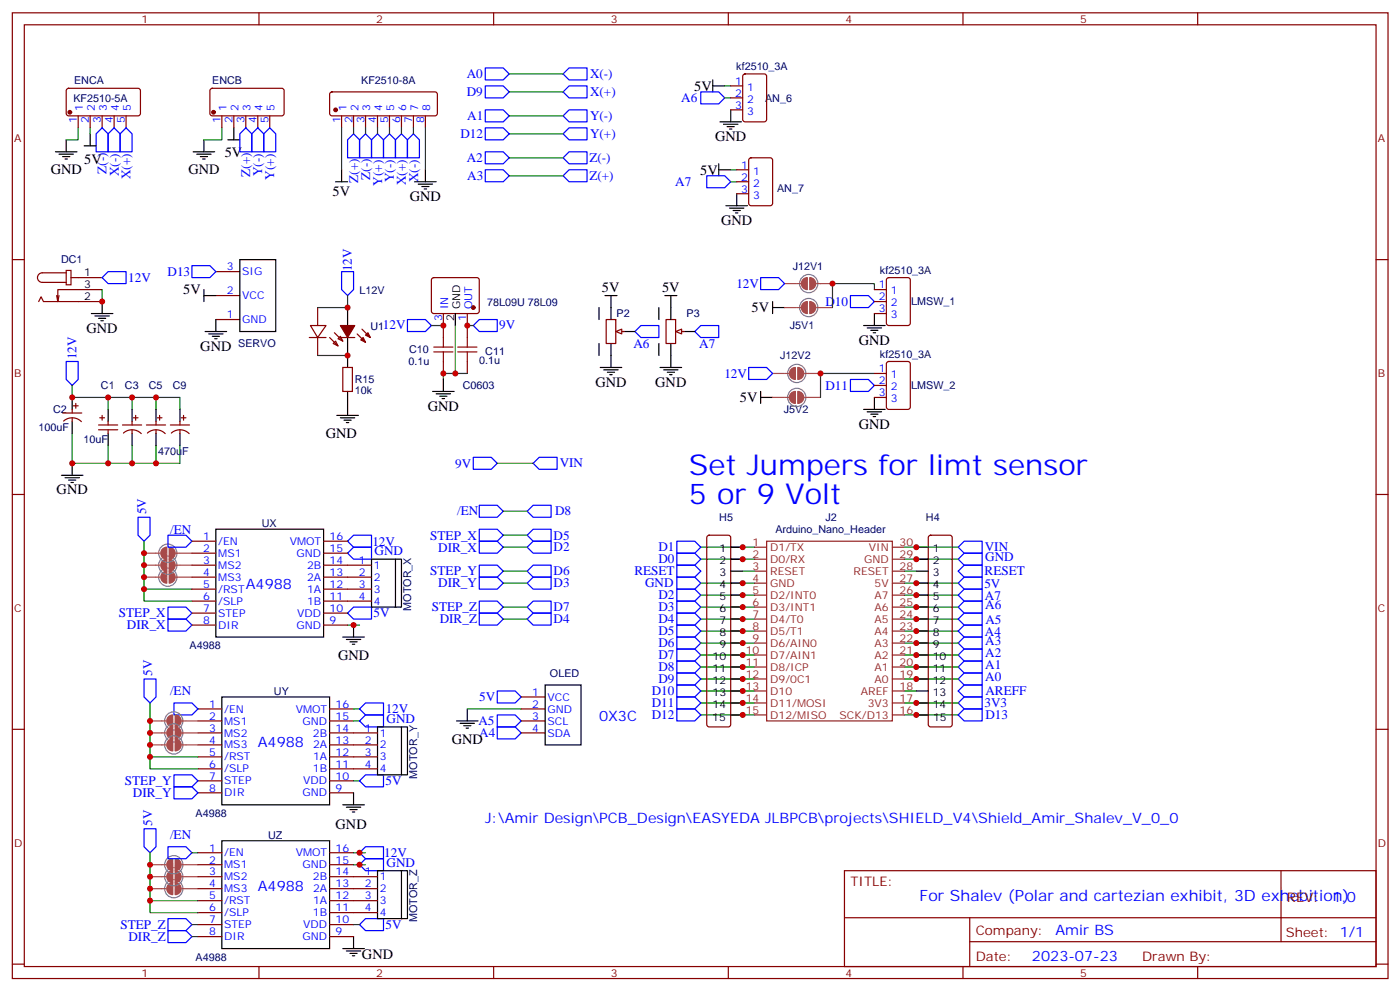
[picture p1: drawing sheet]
<svg xmlns="http://www.w3.org/2000/svg" width="413mm" height="292mm" viewBox="0 0 413 292" stroke-linecap="round" stroke-linejoin="round" font-family="sans-serif">
<g fill="none" stroke="#870000" stroke-width=".35">
<path d="M3.6 3.8h405.4v284.3h-405.4zM7.2 7.3h398.2v277.3h-398.2zM76.3 3.8v3.5M145.5 3.8v3.5M214.6 3.8v3.5M283.7 3.8v3.5M352.9 3.8v3.5M19.7 26.2l.5-.2 20.7 .1 .5 .6-.1 7-.6 .4-20.8-.1-.4-.6v-6.7zM23 34.1v3.5M26.6 34.1v3.5M30.1 34.1v3.5M33.6 34.1v3.5"/>
<path d="M37.1 34.1v3.5M62.1 26.2l.4-.2 20.8 .1 .4 .6-.1 7-.6 .4-20.7-.1-.5-.6v-6.7zM65.4 34.1v3.5M68.9 34.1v3.5M72.4 34.1v3.5M76 34.1v3.5M79.5 34.1v3.5M97.4 27.3l.4-.2h30.4l.5 .2 .2 .5v5.6l-.3 .5-.4 .2h-30.4l-.5-.2-.2-.5v-5.6zM100.6 34.1v3.5M104.2 34.1v3.5M107.7 34.1v3.5M111.2 34.1v3.5"/>
<path d="M114.8 34.1v3.5M118.3 34.1v3.5M121.8 34.1v3.5M125.3 34.1v3.5M3.6 76.4h3.6M19.5 79.6h1.4v4.3h-1.4zM63.6 80h7.1M405.4 76.4h3.6M11.4 88.8l.7-1.4 .7 1.4h17.3M17.4 87l-.4 1.8M19.5 80.3h-7a1.41 1.41 0 0 0-1.5 1.4 1.41 1.41 0 0 0 1.5 1.4h7M20.9 81.7h9.2"/>
<path d="M30.1 85.3h-13.1v3.5l-.3-1.8M63.6 94.1h7.1M63.6 87h7.1M100.3 99.4h4.2M105.2 98.3l2.5 2.5M106.6 96.9l2.5 2.5M127.3 81.9l.5-.2h12.7l.5 .2 .2 .5v9.5l-.7 .4h-13l-.4-.7v-9.2zM130.6 92.3v7.1M137.7 92.3v7.1M196.3 94.1h2.8v7h-2.8zM199.8 97.6h1.7M21.6 119.5h1.4"/>
<path d="M22.3 118.8v1.4M101 108.2h2.8v7.1h-2.8zM130.6 106.4v3.6M137.7 106.4v3.6M18.5 121.6h5.6M18.7 124a3.8 3.8 0 0 1 5.3 .1M21.3 120.5v1.1M21.3 123v1.1M29 125.1h5.7M29 126.5h5.7M29.4 123h1.4M30.1 122.3v1.4"/>
<path d="M31.9 124.1v1M31.9 126.5v1.1M36.1 125.1h5.6M36.4 127.5a3.8 3.8 0 0 1 5.2 .2M38.9 124.1v1M38.9 126.5v1.1M39.3 123h1.4M40 122.3v1.4M43.1 125.1h5.7M43.4 127.5a3.8 3.8 0 0 1 5.3 .2M46 124.1v1M46 126.5v1.1"/>
<path d="M46.3 123h1.4M47 122.3v1.4M50.2 125.1h5.6M50.5 127.5a3.8 3.8 0 0 1 5.2 .2M53 124.1v1M53 126.5v1.1M53.4 123h1.4M54.1 122.3v1.4M3.6 145.6h3.6M56.6 159.3h7M95.4 159.3h7M208.5 157.8l.5-.2h5.6l.5 .2 .2 .5v55l-.2 .5-.5 .2h-5.6l-.5-.2-.3-.5v-55z"/>
<path d="M273.7 157.8l.5-.2h5.7l.5 .2 .2 .5v55l-.3 .5-.4 .2h-5.7l-.5-.2-.2-.5v-55zM405.4 145.6h3.6M56.6 162.9h7M56.6 166.4h7M56.6 169.9h7M56.6 173.5h7M56.6 177h7M95.4 162.9h7M95.4 166.4h14.1M95.4 169.9h14.1M95.4 173.5h14.1M95.4 177h14.1"/>
<path d="M56.6 180.5h7M56.6 184h7M95.4 180.5h7M95.4 184h7M3.6 214.7h3.6M58.3 208.7h7.1M58.3 212.3h7.1M58.3 215.8h7.1M58.3 219.3h7.1M97.1 208.7h7.1M97.1 212.3h7.1M97.1 215.8h14.1"/>
<path d="M97.1 219.3h14.1M153.6 208.7h7M153.6 212.3h7M153.6 215.8h7M153.6 205.2h7M405.4 214.7h3.6M58.3 222.8h7.1M58.3 226.4h7.1M58.3 229.9h7.1M58.3 233.4h7.1M97.1 222.8h14.1M97.1 226.4h14.1"/>
<path d="M97.1 229.9h7.1M97.1 233.4h7.1M58.3 251.1h7.1M58.3 254.6h7.1M58.3 258.1h7.1M97.1 251.1h7.1M97.1 254.6h7.1M97.1 258.1h14.1M248.8 256.4h156.6v28.2h-156.6zM377.4 256.4v20.9M58.3 261.7h7.1M58.3 265.2h7.1"/>
<path d="M58.3 268.7h7.1M58.3 272.2h7.1M58.3 275.8h7.1M97.1 261.7h14.1M97.1 265.2h14.1M97.1 268.7h14.1M97.1 272.2h7.1M97.1 275.8h7.1M248.8 270.2h156.5M285.7 277.3h119.6M285.7 270.2v14.1M3.6 283.9h3.6"/>
<path d="M76.3 284.6v3.5M145.5 284.6v3.5M214.6 284.6v3.5M283.7 284.6v3.5M352.9 284.6v3.5M405.4 283.9h3.6"/>
</g>
<g fill="none" stroke="#00f" stroke-width=".35">
<path d="M30.1 37.6l1.8 1.8v5.3h-3.6v-5.3zM33.6 37.6l1.8 1.8v5.3h-3.5v-5.3zM37.1 37.6l1.8 1.8v5.3h-3.5v-5.3zM72.4 37.6l1.8 1.8v5.3h-3.5v-5.3zM76 37.6l1.7 1.8v5.3h-3.5v-5.3zM79.5 37.6l1.7 1.8v5.3h-3.5v-5.3zM104.2 39.4l1.7 1.8v5.3h-3.5v-5.3zM107.7 39.4l1.8 1.8v5.3h-3.6v-5.3zM111.2 39.4l1.8 1.8v5.3h-3.5v-5.3zM114.8 39.4l1.7 1.8v5.3h-3.5v-5.3zM118.3 39.4l1.8 1.8v5.3h-3.6v-5.3zM121.8 39.4l1.8 1.8v5.3h-3.5v-5.3z"/>
<path d="M143 20h5.3l1.7 1.8-1.7 1.7h-5.3zM143 32.3h5.3l1.7 1.8-1.7 1.8h-5.3zM143 25.3h5.3l1.7 1.8-1.7 1.7h-5.3zM143 37.6h5.3l1.7 1.8-1.7 1.8h-5.3zM165.9 39.4l1.8-1.8h5.3v3.6h-5.3zM165.9 21.8l1.8-1.8h5.3v3.5h-5.3zM165.9 27.1l1.8-1.8h5.3v3.5h-5.3zM165.9 34.1l1.8-1.8h5.3v3.6h-5.3zM143 44.7h5.3l1.7 1.8-1.7 1.7h-5.3zM143 50h5.3l1.7 1.8-1.7 1.7h-5.3zM165.9 51.8l1.8-1.8h5.3v3.5h-5.3zM165.9 46.5l1.8-1.8h5.3v3.5h-5.3z"/>
<path d="M56.6 78.2h5.2l1.8 1.8-1.8 1.7h-5.2zM100.6 80h3.6v5.3l-1.8 1.7-1.8-1.7zM30.1 81.7l1.8-1.7h5.2v3.5h-5.2zM120.1 94.1h5.2l1.8 1.7-1.8 1.8h-5.2zM139.5 95.8l1.7-1.7h5.3v3.5h-5.3zM187.1 97.6l1.7-1.8h5.3v3.6h-5.3zM204.7 97.6l1.8-1.8h5.3v3.6h-5.3zM19.5 106.4h3.5v5.3l-1.7 1.8-1.8-1.8zM139.5 134.7h5.2l1.8 1.7-1.8 1.8h-5.2zM157.1 136.4l1.8-1.7h5.2v3.5h-5.2zM40.7 152.3h3.5v5.3l-1.8 1.7-1.7-1.7zM49.5 157.6h5.3l1.8 1.7-1.8 1.8h-5.3z"/>
<path d="M102.4 159.3l1.8-1.7h5.3v3.5h-5.3zM141.2 148.8h5.3l1.8 1.7-1.8 1.8h-5.3zM141.2 155.8h5.3l1.8 1.8-1.8 1.7h-5.3zM141.2 159.3h5.3l1.8 1.8-1.8 1.8h-5.3zM155.3 150.5l1.8-1.7h5.3v3.5h-5.3zM157.1 159.3h5.3v3.6h-5.3l-1.8-1.8zM157.1 155.8h5.3v3.5h-5.3l-1.8-1.7zM199.4 159.3h5.3l1.8 1.8-1.8 1.8h-5.3zM49.5 178.8h5.3l1.8 1.7-1.8 1.8h-5.3zM102.4 162.9l1.8-1.8h5.3v3.5h-5.3zM141.2 166.4h5.3l1.8 1.8-1.8 1.7h-5.3zM141.2 169.9h5.3l1.8 1.8-1.8 1.8h-5.3z"/>
<path d="M141.2 177h5.3l1.8 1.8-1.8 1.7h-5.3zM157.1 169.9h5.3v3.6h-5.3l-1.8-1.8zM157.1 166.4h5.3v3.5h-5.3l-1.8-1.7zM157.1 177h5.3v3.5h-5.3l-1.8-1.7zM199.4 173.5h5.3l1.8 1.7-1.8 1.8h-5.3zM199.4 177h5.3l1.8 1.8-1.8 1.7h-5.3zM199.4 169.9h5.3l1.8 1.8-1.8 1.8h-5.3zM199.4 166.4h5.3l1.8 1.8-1.8 1.7h-5.3zM199.4 162.9h5.3l1.8 1.7-1.8 1.8h-5.3zM282.3 178.8l1.8-1.8h5.3v3.5h-5.3zM282.3 164.6l1.8-1.7h5.3v3.5h-5.3zM282.3 171.7l1.8-1.8h5.3v3.6h-5.3z"/>
<path d="M282.3 175.2l1.8-1.7h5.3v3.5h-5.3zM282.3 168.2l1.8-1.8h5.3v3.5h-5.3zM282.3 161.1l1.8-1.8h5.3v3.6h-5.3zM42.4 199.9h3.6v5.3l-1.8 1.8-1.8-1.8zM49.5 182.3h5.3l1.8 1.7-1.8 1.8h-5.3zM102.4 180.5l1.8-1.7h5.3v3.5h-5.3zM141.2 180.5h5.3l1.8 1.8-1.8 1.7h-5.3zM157.1 180.5h5.3v3.5h-5.3l-1.8-1.7zM199.4 194.6h5.3l1.8 1.8-1.8 1.8h-5.3zM199.4 191.1h5.3l1.8 1.8-1.8 1.7h-5.3zM199.4 187.6h5.3l1.8 1.7-1.8 1.8h-5.3zM199.4 180.5h5.3l1.8 1.8-1.8 1.7h-5.3z"/>
<path d="M199.4 184h5.3l1.8 1.8-1.8 1.8h-5.3zM199.4 198.2h5.3l1.8 1.7-1.8 1.8h-5.3zM282.3 185.8l1.8-1.8h5.3v3.6h-5.3zM282.3 199.9l1.8-1.7h5.3v3.5h-5.3zM282.3 196.4l1.8-1.8h5.3v3.6h-5.3zM282.3 192.9l1.8-1.8h5.3v3.5h-5.3zM282.3 189.3l1.8-1.7h5.3v3.5h-5.3zM282.3 182.3l1.8-1.8h5.3v3.5h-5.3zM51.3 207h5.3l1.7 1.7-1.7 1.8h-5.3zM105.9 208.7l1.8-1.7h5.3v3.5h-5.3zM107.7 210.5h5.3v3.5h-5.3l-1.8-1.7zM146.5 203.4h5.3l1.8 1.8-1.8 1.8h-5.3z"/>
<path d="M146.5 214h5.3l1.8 1.8-1.8 1.8h-5.3zM146.5 210.5h5.3l1.8 1.8-1.8 1.7h-5.3zM199.4 201.7h5.3l1.8 1.7-1.8 1.8h-5.3zM199.4 205.2h5.3l1.8 1.8-1.8 1.7h-5.3zM199.4 208.7h5.3l1.8 1.8-1.8 1.8h-5.3zM282.3 207l1.8-1.8h5.3v3.5h-5.3zM282.3 210.5l1.8-1.8h5.3v3.6h-5.3zM282.3 203.4l1.8-1.7h5.3v3.5h-5.3zM51.3 228.1h5.3l1.7 1.8-1.7 1.8h-5.3zM51.3 231.7h5.3l1.7 1.7-1.7 1.8h-5.3zM105.9 229.9l1.8-1.8h5.3v3.6h-5.3zM42.4 244h3.6v5.3l-1.8 1.8-1.8-1.8z"/>
<path d="M49.5 249.3h5.3l1.8 1.8-1.8 1.7h-5.3zM105.9 254.6l1.8-1.8h5.3v3.6h-5.3zM105.9 251.1l1.8-1.8h5.3v3.5h-5.3zM49.5 274h5.3l1.8 1.8-1.8 1.7h-5.3zM49.5 270.5h5.3l1.8 1.7-1.8 1.8h-5.3zM105.9 272.2l1.8-1.7h5.3v3.5h-5.3z"/>
</g>
<g fill="none" stroke="#000" stroke-width=".35">
<path d="M26.6 39.4v3.5M68.9 37.6v3.6M16.3 44.7h6.4M17.4 45.4h4.2M18.5 46.1h2.1M19.2 46.8h.7M19.5 41.2v3.5M24.8 42.9h3.5M56.9 44.7h6.4M58 45.4h4.2M59 46.1h2.1M59.7 46.8h.7"/>
<path d="M60.1 41.2v3.5M67.1 41.2h3.6M98.9 53.5h3.5M100.6 50v3.5M122.2 53.5h6.3M123.2 54.2h4.3M124.3 54.9h2.1M125 55.6h.7M125.3 50v3.5M70.7 76.4h10.5v21.2h-10.5zM26.9 92.3h6.4M28 93h4.2"/>
<path d="M29 93.7h2.2M29.7 94.4h.7M30.1 88.8v3.5M60.1 87h3.5M60.1 85.3v3.5M60.4 97.6h6.4M61.5 98.3h4.2M62.5 99h2.2M63.3 99.7h.7M63.6 94.1v3.5M102.4 90.6v5.2M102.4 99.4v8.8"/>
<path d="M134.2 92.3v3.5M178.3 87h3.5M180 87v3.6M195.9 87h3.5M197.7 87v7.1M201.2 97.6h3.5M21.3 117v3.5M102.4 115.3v7M127.5 115.3h6.3M128.5 116h4.3M129.6 116.7h2.1M130.3 117.4h.7"/>
<path d="M130.6 111.7v3.6M176.8 108.2h6.4M177.9 108.9h4.2M179 109.6h2.1M179.7 110.3h.7M180 104.7v3.5M194.5 108.2h6.3M195.5 108.9h4.3M196.6 109.6h2.1M197.3 110.3h.7M197.7 101.1v7.1M18.1 139.9h6.3"/>
<path d="M21.3 124.1v3.5M21.3 136.4v3.5M31.9 120.5v3.6M31.9 127.6v3.5M38.9 120.5v3.6M38.9 127.6v3.5M46 120.5v3.6M46 127.6v3.5M53 120.5v3.6M53 127.6v3.5M99.2 122.3h6.4M100.3 123h4.2"/>
<path d="M101.4 123.7h2.1M102.1 124.4h.7M19.2 140.7h4.2M20.2 141.4h2.1M20.9 142.1h.7M63.6 155.8h31.8v31.8h-31.8zM109.5 164.6h7v14.2h-7zM116.5 164.6h1.8v14.2h-1.8M215.3 161.1h3.5M215.3 164.6h3.5M215.3 168.2h3.5M215.3 171.7h3.5"/>
<path d="M215.3 175.2h3.5M215.3 178.8h3.5M270 161.1h3.5M270 164.6h3.5M270 168.2h3.5M270 171.7h3.5M270 175.2h3.5M270 178.8h3.5M101 187.6h6.4M102.1 188.3h4.2M103.1 189h2.1M103.8 189.7h.7"/>
<path d="M104.2 184v3.6M215.3 182.3h3.5M215.3 185.8h3.5M215.3 189.3h3.5M215.3 192.9h3.5M215.3 196.4h3.5M215.3 199.9h3.5M270 182.3h3.5M270 185.8h3.5M270 189.3h3.5M270 192.9h3.5M270 196.4h3.5"/>
<path d="M270 199.9h3.5M65.4 205.2h31.7v31.8h-31.7zM111.2 214h7.1v14.1h-7.1zM118.3 214h1.8v14.1h-1.8M134.5 212.3h6.4M135.6 213h4.2M136.6 213.7h2.1M137.3 214.4h.7M137.7 208.7v3.6M160.6 201.7h10.6v17.6h-10.6zM215.3 203.4h3.5M215.3 207h3.5"/>
<path d="M215.3 210.5h3.5M270 203.4h3.5M270 207h3.5M270 210.5h3.5M101 237h6.4M102.1 237.7h4.2M103.1 238.4h2.1M103.8 239.1h.7M104.2 233.4v3.6M65.4 247.5h31.7v31.8h-31.7zM111.2 256.4h7.1v14.1h-7.1zM118.3 256.4h1.8v14.1h-1.8"/>
<path d="M101 279.3h6.4M102.1 280h4.2M104.2 275.8v3.5M103.1 280.7h2.1M103.8 281.4h.7"/>
</g>
<g fill="none" stroke="#008700" stroke-width=".35">
<path d="M23 37.6v3.6h-3.5M26.6 37.6v1.8M65.4 37.6v3.6h-5.3M150 39.4h15.9M150 21.8h15.9M150 34.1h15.9M150 27.1h15.9M150 51.8h15.9M150 46.5h15.9M30.1 85.3v3.5M127.1 95.8h3.5M134.2 95.8v14.2"/>
<path d="M137.7 95.8h1.8M21.3 113.5v3.5h31.7v3.5M31.9 117v3.5M38.9 117v3.5M46 117v3.5M137.7 110h-7.1v1.7M21.3 127.6v8.8h10.6v-5.3M38.9 131.1v5.3M46 131.1v5.3M53 131.1v5.3h-21.1M146.5 136.4h10.6M42.4 159.3v17.7h14.2"/>
<path d="M148.3 150.5h7M148.3 157.6h7M42.4 173.5h14.2M148.3 178.8h7M148.3 171.7h7M148.3 168.2h7M148.3 161.1h7M206.5 164.6h15.9M206.5 161.1h15.9M206.5 178.8h15.9M206.5 175.2h15.9M206.5 171.7h15.9"/>
<path d="M218.8 168.2h3.6M266.5 178.8h15.8M266.5 175.2h15.8M266.5 171.7h15.8M266.5 168.2h3.5M266.5 164.6h15.8M266.5 161.1h15.8M102.4 184h3.5M148.3 182.3h7M206.5 185.8h15.9M206.5 199.9h15.9M206.5 196.4h15.9"/>
<path d="M206.5 182.3h15.9M206.5 192.9h15.9M206.5 189.3h15.9M266.5 182.3h15.8M266.5 185.8h15.8M266.5 192.9h15.8M266.5 189.3h15.8M266.5 199.9h15.8M266.5 196.4h15.8M44.2 207v15.8h14.1M104.2 208.7h1.7M104.2 212.3h1.7"/>
<path d="M137.7 208.7h15.9M206.5 210.5h15.9M206.5 207h15.9M206.5 203.4h15.9M266.5 210.5h15.8M266.5 207h15.8M266.5 203.4h3.5M44.2 222.8v3.6h14.1M104.2 229.9h1.7M44.2 251.1v17.6h14.1M56.6 251.1h1.7M104.2 254.6h3.5"/>
<path d="M104.2 251.1h3.5M44.2 265.2h14.1M56.6 275.8h1.7M56.6 272.2h1.7M104.2 272.2h1.7"/>
</g>
<g fill="none" stroke="#8c2424" stroke-width=".35">
<path d="M225.9 159.3h37v53h-37zM222.4 161.1h3.5M222.4 164.6h3.5M222.4 168.2h3.5M222.4 171.7h3.5M222.4 175.2h3.5M222.4 178.8h3.5M262.9 161.1h3.6M262.9 164.6h3.6M262.9 168.2h3.6M262.9 171.7h3.6M262.9 175.2h3.6"/>
<path d="M262.9 178.8h3.6M222.4 182.3h3.5M222.4 185.8h3.5M222.4 189.3h3.5M222.4 192.9h3.5M222.4 196.4h3.5M222.4 199.9h3.5M262.9 182.3h3.6M262.9 185.8h3.6M262.9 189.3h3.6M262.9 192.9h3.6M262.9 196.4h3.6"/>
<path d="M262.9 199.9h3.6M222.4 203.4h3.5M222.4 207h3.5M222.4 210.5h3.5M262.9 203.4h3.6M262.9 207h3.6M262.9 210.5h3.6"/>
</g>
<g fill="none" stroke="#828282" stroke-width=".35">
<path d="M53.9 219.3a2.69 2.69 0 0 0-3.9-2.4 2.69 2.69 0 0 0-.5 4.5 2.69 2.69 0 0 0 4.3-1.5l.1-.6"/>
<circle cx="49.4" cy="162.9" r="2.69"/>
<circle cx="49.4" cy="169.9" r="2.69"/>
<circle cx="49.4" cy="166.4" r="2.69"/>
<circle cx="51.2" cy="215.8" r="2.69"/>
<circle cx="51.2" cy="212.3" r="2.69"/>
<circle cx="51.2" cy="258.1" r="2.69"/>
<circle cx="51.2" cy="254.6" r="2.69"/>
<circle cx="51.2" cy="261.7" r="2.69"/>
</g>
<g fill="none" stroke="#a64a4a" stroke-width=".35">
<path d="M42.4 169.9h4.7M42.4 166.4h4.7M42.4 162.9h4.7M51.7 169.9h1.3M51.7 166.4h1.3M51.7 162.9h1.3M53.1 169.9h3.5M53.1 166.4h3.5M53.1 162.9h3.5M44.2 212.3h4.7M44.2 215.8h4.7M44.2 219.3h4.7"/>
<path d="M53.5 212.3h1.2M53.5 215.8h1.2M53.5 219.3h1.2M54.8 212.3h3.5M54.8 215.8h3.5M54.8 219.3h3.5M44.2 258.1h4.7M44.2 254.6h4.7M53.5 258.1h1.2M53.5 254.6h1.2M54.8 258.1h3.5M54.8 254.6h3.5"/>
<path d="M44.2 261.7h4.7M53.5 261.7h1.2M54.8 261.7h3.5"/>
</g>
<g fill="#a64a4a" stroke="#a64a4a" stroke-width=".35">
<path d="M51.6 259.9a1.76 1.76 0 0 1 1.8 1.8 1.76 1.76 0 0 1-1.8 1.7z"/>
<path d="M49.7 260.4l1.2-.5v3.5a1.76 1.76 0 0 1-1.6-1.1 1.76 1.76 0 0 1 .4-1.9z"/>
<path d="M51.6 256.4a1.76 1.76 0 0 1 1.8 1.7 1.76 1.76 0 0 1-1.8 1.8z"/>
<path d="M49.7 256.9l1.2-.5v3.5a1.76 1.76 0 0 1-1.6-1.1 1.76 1.76 0 0 1 .4-1.9z"/>
<path d="M51.6 252.8a1.76 1.76 0 0 1 1.8 1.8 1.76 1.76 0 0 1-1.8 1.8z"/>
<path d="M49.7 253.4l1.2-.6v3.6a1.76 1.76 0 0 1-1.6-1.1 1.76 1.76 0 0 1 .4-1.9z"/>
<path d="M51.6 210.5a1.76 1.76 0 0 1 1.8 1.8 1.76 1.76 0 0 1-1.8 1.7z"/>
<path d="M49.7 211l1.2-.5v3.5a1.76 1.76 0 0 1-1.6-1.1 1.76 1.76 0 0 1 .4-1.9z"/>
<path d="M51.6 214a1.76 1.76 0 0 1 1.8 1.8 1.76 1.76 0 0 1-1.8 1.8z"/>
<path d="M49.7 214.6l1.2-.6v3.6a1.76 1.76 0 0 1-1.6-1.1 1.76 1.76 0 0 1 .4-1.9z"/>
<path d="M51.6 217.6a1.76 1.76 0 0 1 1.8 1.7 1.76 1.76 0 0 1-1.8 1.8z"/>
<path d="M49.7 218.1l1.2-.5v3.5a1.76 1.76 0 0 1-1.6-1.1 1.76 1.76 0 0 1 .4-1.9z"/>
<path d="M49.9 168.2a1.76 1.76 0 0 1 1.7 1.7 1.76 1.76 0 0 1-1.8 1.8z"/>
<path d="M47.9 168.7l1.2-.5v3.5a1.76 1.76 0 0 1-1.6-1.1 1.76 1.76 0 0 1 .4-1.9z"/>
<path d="M49.9 164.6a1.76 1.76 0 0 1 1.7 1.8 1.76 1.76 0 0 1-1.8 1.8z"/>
<path d="M47.9 165.2l1.2-.6v3.6a1.76 1.76 0 0 1-1.6-1.1 1.76 1.76 0 0 1 .4-1.9z"/>
<path d="M49.9 161.1a1.76 1.76 0 0 1 1.7 1.8 1.76 1.76 0 0 1-1.8 1.7z"/>
<path d="M47.9 161.6l1.2-.5v3.5a1.76 1.76 0 0 1-1.6-1 1.76 1.76 0 0 1 .4-2z"/>
</g>
<path d="M130.6 99.4v2.8M137.7 99.4v2.8M127.8 103.6h5.7M127.8 102.2h5.7M130.6 103.6v2.8M134.9 103.6h5.6M134.9 102.2h5.6M137.7 103.6v2.8" fill="none" stroke="#a10000" stroke-width=".35"/>
<g fill="#870000" stroke="#870000" stroke-width=".35">
<path d="M100.3 95.8h4.2l-2.1 3.6z"/>
<path d="M106.3 100.1l.7-.7 .7 1.4z"/>
<path d="M107.7 98.7l.7-.7 .7 1.4z"/>
<circle cx="98.9" cy="32.3" r=".53"/>
<circle cx="139.5" cy="90.6" r=".53"/>
<circle cx="20.6" cy="33.1" r=".53"/>
<circle cx="62.9" cy="33.1" r=".53"/>
</g>
<path d="M199.1 97.6l1.7-.7v1.4z" fill="#f0f0f0" stroke="#870000" stroke-width=".35"/>
<path d="M180 90.6v3.5M183.6 97.6h3.5M194.1 90.6v3.5M180 101.1v3.6M194.1 101.1v3.6" fill="none" stroke="#000" stroke-width=".35"/>
<path d="M178.6 94.1h2.8v7h-2.8zM182.1 97.6h1.8" fill="none" stroke="#870000" stroke-width=".35"/>
<path d="M181.4 97.6l1.8-.7v1.4z" fill="#f0f0f0" stroke="#870000" stroke-width=".35"/>
<g fill="none" stroke="#000" stroke-width=".35">
<path d="M210 25.3h3.5M210 23.5v3.6M212.1 35.9h6.4M213.2 36.6h4.2M214.2 37.3h2.2M214.9 38h.8M215.3 32.3v3.6M211.8 50h3.5M211.8 48.2v3.6M217.1 57v3.6M213.9 60.6h6.3M214.9 61.3h4.3"/>
<path d="M216 62h2.1M216.7 62.7h.7M176.5 90.6v3.5M227.6 90.6h3.6M227.6 88.8v3.5M254.5 95.8h6.3M255.5 96.6h4.3M256.6 97.3h2.1M257.3 98h.7M257.6 92.3v3.5M176.5 101.1v3.6M224.1 117h3.5"/>
<path d="M224.1 115.3v3.5M257.6 117v3.5M254.5 120.5h6.3M255.5 121.2h4.3M256.6 122h2.1M257.3 122.7h.7"/>
</g>
<path d="M206.5 27.1h5.3l1.7 1.7-1.7 1.8h-5.3zM208.2 51.8h5.3l1.8 1.7-1.8 1.8h-5.3zM224.1 81.7h5.3l1.8 1.8-1.8 1.8h-5.3zM250.6 87h5.3l1.7 1.8-1.7 1.8h-5.3zM220.6 108.2h5.3l1.7 1.8-1.7 1.7h-5.3zM250.6 111.7h5.3l1.7 1.8-1.7 1.8h-5.3z" fill="none" stroke="#00f" stroke-width=".35"/>
<g fill="none" stroke="#008700" stroke-width=".35">
<path d="M100.6 37.6v12.4M104.2 37.6v1.8M107.7 37.6v1.8M111.2 37.6v1.8M114.8 37.6v1.8M118.3 37.6v1.8M121.8 37.6v1.8M125.3 37.6v12.4M213.5 28.8h1.8M213.5 25.3h1.8M215.3 53.5h1.8M215.3 50h1.8"/>
<path d="M102.4 87v3.6h-8.8M257.6 85.3v-1.8h-12.3v7.1M93.6 104.7h8.8M257.6 110h-15.8v7"/>
</g>
<g fill="none" stroke="#828282" stroke-width=".35">
<path d="M232.1 117a2.69 2.69 0 0 1 3.8-2.4 2.69 2.69 0 0 1 .5 4.5 2.69 2.69 0 0 1-4.3-1.5v-.6"/>
<circle cx="238.3" cy="90.6" r="2.69"/>
<circle cx="238.3" cy="83.5" r="2.69"/>
<circle cx="234.8" cy="110" r="2.69"/>
</g>
<path d="M231.2 90.6h3.4M231.2 83.5h3.4M234.8 90.6h1.2M234.8 83.5h1.2M240.6 90.6h4.7M240.6 83.5h4.7M227.6 117h3.5M227.6 110h3.5M231.2 117h1.3M231.2 110h1.3M237.1 117h4.7M237.1 110h4.7" fill="none" stroke="#a64a4a" stroke-width=".35"/>
<g fill="#a64a4a" stroke="#a64a4a" stroke-width=".35">
<path d="M236.6 89.3l1.3-.5v3.5a1.76 1.76 0 0 1-1.7-1.1 1.76 1.76 0 0 1 .4-1.9z"/>
<path d="M238.6 88.8a1.76 1.76 0 0 1 1.8 1.8 1.76 1.76 0 0 1-1.8 1.7z"/>
<path d="M233.1 115.8l1.3-.5-.1 3.5a1.76 1.76 0 0 1-1.6-1.1 1.76 1.76 0 0 1 .4-1.9z"/>
<path d="M235.1 115.3a1.76 1.76 0 0 1 1.7 1.7 1.76 1.76 0 0 1-1.7 1.8z"/>
<path d="M236.6 82.3l1.3-.6v3.6a1.76 1.76 0 0 1-1.7-1.1 1.76 1.76 0 0 1 .4-1.9z"/>
<path d="M238.6 81.7a1.76 1.76 0 0 1 1.8 1.8 1.76 1.76 0 0 1-1.8 1.8z"/>
<path d="M233.1 108.7l1.3-.5-.1 3.5a1.76 1.76 0 0 1-1.6-1.1 1.76 1.76 0 0 1 .4-1.9z"/>
<path d="M235.1 108.2a1.76 1.76 0 0 1 1.7 1.8 1.76 1.76 0 0 1-1.7 1.7z"/>
</g>
<g fill="none" stroke="#870000" stroke-width=".35">
<path d="M215.3 25.3h3.5M215.3 28.8h3.5M215.3 32.3h3.5M219.1 22l.4-.2h5.7l.6 .4 .1 13-.5 .6-5.9 .1-.6-.5-.1-12.9zM217.1 50h3.5M217.1 53.5h3.5M217.1 57h3.5M220.8 46.7l.5-.2h5.6l.7 .4v13l-.4 .6-5.9 .1-.7-.5v-12.9zM91.1 99.4h5M91.5 95.8h4.6l-2.5 3.6zM93.6 90.6v5.2M93.6 99.4v5.3"/>
<path d="M97.1 99.4l2.5 2.4M98.5 98l2.5 2.4M100.3 99l.7 1.4-1.4-.7zM257.6 85.3h3.6M257.6 88.8h3.6M257.6 92.3h3.6M261.4 81.9l.5-.2h5.6l.7 .5v12.9l-.4 .7h-5.9l-.7-.4v-13zM98.2 101.1l.7-.7 .7 1.4zM257.6 110h3.6M257.6 113.5h3.6M257.6 117h3.6M261.4 106.6l.5-.2h5.6l.7 .5v12.9l-.4 .7h-5.9l-.7-.4v-13z"/>
</g>
<g fill="#c00">
<circle cx="30.1" cy="88.8" r=".88"/>
<circle cx="270" cy="182.3" r=".88"/>
<circle cx="270" cy="185.8" r=".88"/>
<circle cx="218.8" cy="196.4" r=".88"/>
<circle cx="270" cy="196.4" r=".88"/>
<circle cx="218.8" cy="192.9" r=".88"/>
<circle cx="218.8" cy="189.3" r=".88"/>
<circle cx="218.8" cy="178.8" r=".88"/>
<circle cx="218.8" cy="175.2" r=".88"/>
<circle cx="218.8" cy="171.7" r=".88"/>
<circle cx="270" cy="178.8" r=".88"/>
<circle cx="270" cy="189.3" r=".88"/>
<circle cx="270" cy="192.9" r=".88"/>
<circle cx="270" cy="199.9" r=".88"/>
<circle cx="270" cy="207" r=".88"/>
<circle cx="270" cy="171.7" r=".88"/>
<circle cx="270" cy="164.6" r=".88"/>
<circle cx="21.3" cy="136.4" r=".88"/>
<circle cx="21.3" cy="117" r=".88"/>
<circle cx="105.9" cy="254.6" r=".88"/>
<circle cx="105.9" cy="251.1" r=".88"/>
<circle cx="104.2" cy="184" r=".88"/>
<circle cx="42.4" cy="169.9" r=".88"/>
<circle cx="42.4" cy="166.4" r=".88"/>
<circle cx="42.4" cy="162.9" r=".88"/>
<circle cx="42.4" cy="173.5" r=".88"/>
<circle cx="44.2" cy="258.1" r=".88"/>
<circle cx="44.2" cy="254.6" r=".88"/>
<circle cx="44.2" cy="261.7" r=".88"/>
<circle cx="44.2" cy="265.2" r=".88"/>
<circle cx="44.2" cy="212.3" r=".88"/>
<circle cx="44.2" cy="215.8" r=".88"/>
<circle cx="44.2" cy="219.3" r=".88"/>
<circle cx="44.2" cy="222.8" r=".88"/>
<circle cx="31.9" cy="117" r=".88"/>
<circle cx="38.9" cy="117" r=".88"/>
<circle cx="46" cy="117" r=".88"/>
<circle cx="31.9" cy="136.4" r=".88"/>
<circle cx="46" cy="136.4" r=".88"/>
<circle cx="38.9" cy="136.4" r=".88"/>
<circle cx="270" cy="175.2" r=".88"/>
<circle cx="218.8" cy="185.8" r=".88"/>
<circle cx="218.8" cy="182.3" r=".88"/>
<circle cx="218.8" cy="199.9" r=".88"/>
<circle cx="218.8" cy="203.4" r=".88"/>
<circle cx="218.8" cy="207" r=".88"/>
<circle cx="218.8" cy="210.5" r=".88"/>
<circle cx="218.8" cy="161.1" r=".88"/>
<circle cx="218.8" cy="164.6" r=".88"/>
<circle cx="270" cy="161.1" r=".88"/>
<circle cx="130.6" cy="110" r=".88"/>
<circle cx="130.6" cy="95.8" r=".88"/>
<circle cx="137.7" cy="95.8" r=".88"/>
<circle cx="134.2" cy="110" r=".88"/>
<circle cx="270" cy="210.5" r=".88"/>
<circle cx="241.8" cy="110" r=".88"/>
<circle cx="245.3" cy="83.5" r=".88"/>
<circle cx="102.4" cy="90.6" r=".88"/>
<circle cx="102.4" cy="104.7" r=".88"/>
</g>
<g font-size="8.5" fill="#00f">
<text x="203" y="139.9">Set Jumpers for limt sensor</text>
<text x="203" y="148.4">5 or 9 Volt</text>
</g>
<text font-size="4.6" fill="#00f" x="270.9" y="265.4">For Shalev (Polar and cartezian exhibit, 3D exhebition)</text>
<g font-size="4.2">
<text x="204.5" y="26.7">5V</text>
<text x="210.7" y="41.5">GND</text>
<text x="66.2" y="46.1">5V</text>
<text x="14.9" y="51.4">GND</text>
<text x="24.8" y="48.2">5V</text>
<text x="55.5" y="51.4">GND</text>
<text x="206.3" y="51.4">5V</text>
<text x="98" y="57.6">5V</text>
<text x="120.8" y="59.2">GND</text>
<text x="212.5" y="66.2">GND</text>
<text x="54" y="86.7">5V</text>
<text x="177.3" y="85.8">5V</text>
<text x="195.1" y="85.9">5V</text>
<text x="221.5" y="92">5V</text>
<text x="25.5" y="98">GND</text>
<text x="253" y="101.5">GND</text>
<text x="59" y="103.3">GND</text>
<text x="175.4" y="113.8">GND</text>
<text x="193.1" y="113.8">GND</text>
<text x="218" y="118.4">5V</text>
<text x="126" y="120.9">GND</text>
<text x="96" y="129">GND</text>
<text x="253" y="126.2">GND</text>
<text x="16.7" y="145.6">GND</text>
<text x="99.6" y="194.3">GND</text>
<text x="133.1" y="219">GND</text>
<text x="98.9" y="244">GND</text>
<text x="106.7" y="282.4">GND</text>
</g>
<g font-size="4.2" fill="#00f">
<text x="72.4" y="173.5">A4988</text>
<text x="176.5" y="212.3">0X3C</text>
<text x="76" y="220">A4988</text>
<text x="143" y="242.3">J:\Amir Design\PCB_Design\EASYEDA JLBPCB\projects\SHIELD_V4\Shield_Amir_Shalev_V_0_0</text>
<text x="76" y="262.4">A4988</text>
<text x="392.6" y="265.6">1.0</text>
<text x="311" y="275.2">Amir BS</text>
<text x="304.1" y="283">2023-07-23</text>
</g>
<g font-size="3.9" fill="#00f">
<text x="137.5" y="22.9">A0</text>
<text x="173.9" y="23">X(-)</text>
<text x="137.5" y="28.2">D9</text>
<text x="173.9" y="28.3">X(+)</text>
<text x="137.7" y="35.3">A1</text>
<text x="173.9" y="35.3">Y(-)</text>
<text x="200.7" y="30.1">A6</text>
<text x="135.7" y="40.6">D12</text>
<text x="173.9" y="40.6">Y(+)</text>
<text x="137.5" y="47.6">A2</text>
<text x="173.7" y="47.7">Z(-)</text>
<text x="31.4" y="51.2" transform="rotate(-90 31.4 51.2)">Z(-)</text>
<text x="35" y="51.9" transform="rotate(-90 35 51.9)">X(-)</text>
<text x="38.4" y="52.8" transform="rotate(-90 38.4 52.8)">X(+)</text>
<text x="73.7" y="52.1" transform="rotate(-90 73.7 52.1)">Z(+)</text>
<text x="77.2" y="51.9" transform="rotate(-90 77.2 51.9)">Y(-)</text>
<text x="80.8" y="52.9" transform="rotate(-90 80.8 52.9)">Y(+)</text>
<text x="105.5" y="53.8" transform="rotate(-90 105.5 53.8)">Z(+)</text>
<text x="109" y="53" transform="rotate(-90 109 53)">Z(-)</text>
<text x="116" y="53.6" transform="rotate(-90 116 53.6)">Y(-)</text>
<text x="123.2" y="53.7" transform="rotate(-90 123.2 53.7)">X(-)</text>
<text x="137.7" y="52.9">A3</text>
<text x="173.7" y="52.9">Z(+)</text>
<text x="112.6" y="54.7" transform="rotate(-90 112.6 54.7)">Y(+)</text>
<text x="119.6" y="54.5" transform="rotate(-90 119.6 54.5)">X(+)</text>
<text x="198.9" y="54.8">A7</text>
<text x="37.8" y="83.1">12V</text>
<text x="49.4" y="81.2">D13</text>
<text x="103.6" y="79.9" transform="rotate(-90 103.6 79.9)">12V</text>
<text x="217" y="84.8">12V</text>
<text x="243.2" y="90.1">D10</text>
<text x="112.8" y="97">12V</text>
<text x="147.1" y="96.9">9V</text>
<text x="22.6" y="105.8" transform="rotate(-90 22.6 105.8)">12V</text>
<text x="186.6" y="102.4">A6</text>
<text x="206" y="102.4">A7</text>
<text x="213.4" y="111.3">12V</text>
<text x="243.2" y="114.8">D11</text>
<text x="134.2" y="137.7">9V</text>
<text x="164.9" y="137.6">VIN</text>
<text x="43" y="151.4" transform="rotate(-90 43 151.4)">5V</text>
<text x="134.7" y="151.8">/EN</text>
<text x="163.6" y="151.6">D8</text>
<text x="50.1" y="157.1">/EN</text>
<text x="109.7" y="160.6">12V</text>
<text x="126.8" y="158.9">STEP_X</text>
<text x="163.1" y="158.9">D5</text>
<text x="110.4" y="163.5">GND</text>
<text x="129.1" y="162.4">DIR_X</text>
<text x="163.1" y="162.3">D2</text>
<text x="194" y="165.9">D0</text>
<text x="194" y="162.3">D1</text>
<text x="290.2" y="162.3">VIN</text>
<text x="290.3" y="165.2">GND</text>
<text x="126.8" y="169.4">STEP_Y</text>
<text x="129.1" y="173">DIR_Y</text>
<text x="163.1" y="172.9">D3</text>
<text x="163.1" y="169.4">D6</text>
<text x="186.9" y="169.4">RESET</text>
<text x="190.1" y="172.9">GND</text>
<text x="290" y="173">5V</text>
<text x="290.1" y="169.4">RESET</text>
<text x="194" y="176.4">D2</text>
<text x="194" y="180">D3</text>
<text x="290.2" y="176.5">A7</text>
<text x="290.3" y="179.3">A6</text>
<text x="35.1" y="181.8">STEP_X</text>
<text x="37.4" y="185.3">DIR_X</text>
<text x="110.1" y="181.7">5V</text>
<text x="127.2" y="180">STEP_Z</text>
<text x="129.6" y="183.6">DIR_Z</text>
<text x="163.1" y="183.6">D4</text>
<text x="163.1" y="180">D7</text>
<text x="194" y="183.6">D4</text>
<text x="290.4" y="183.6">A5</text>
<text x="194" y="190.6">D6</text>
<text x="194" y="187.1">D5</text>
<text x="290.2" y="187.1">A4</text>
<text x="290.3" y="189.9">A3</text>
<text x="194" y="197.7">D8</text>
<text x="194" y="194.1">D7</text>
<text x="290.3" y="197">A1</text>
<text x="290.3" y="193.5">A2</text>
<text x="44.8" y="199" transform="rotate(-90 44.8 199)">5V</text>
<text x="194" y="201.2">D9</text>
<text x="290.3" y="200.5">A0</text>
<text x="50.1" y="204.7">/EN</text>
<text x="141.2" y="206.4">5V</text>
<text x="192" y="204.7">D10</text>
<text x="192" y="208.2">D11</text>
<text x="290.1" y="208.3">3V3</text>
<text x="290.4" y="204.8">AREFF</text>
<text x="113.6" y="210.1">12V</text>
<text x="113.9" y="212.9">GND</text>
<text x="141" y="213.5">A5</text>
<text x="192" y="211.8">D12</text>
<text x="290.3" y="211.8">D13</text>
<text x="141.2" y="216.9">A4</text>
<text x="36.8" y="231.2">STEP_Y</text>
<text x="113.6" y="231.1">5V</text>
<text x="39.2" y="234.7">DIR_Y</text>
<text x="44.8" y="243.1" transform="rotate(-90 44.8 243.1)">5V</text>
<text x="50.1" y="247">/EN</text>
<text x="113.2" y="252.4">12V</text>
<text x="113.9" y="255.2">GND</text>
<text x="35.5" y="273.5">STEP_Z</text>
<text x="113.6" y="273.4">5V</text>
<text x="37.8" y="277">DIR_Z</text>
</g>
<g font-size="3.9" fill="#800">
<text x="250.6" y="260.9">TITLE:</text>
<text x="379.2" y="265.6">REV:</text>
<text x="287.5" y="275.1">Company:</text>
<text x="378.9" y="275.8">Sheet: 1/1</text>
<text x="287.5" y="282.8">Date:</text>
<text x="336.5" y="282.9">Draw</text>
<text x="346.7" y="282.9">n By:</text>
</g>
<g font-size="3.2" fill="#800">
<text x="41.7" y="6.8">1</text>
<text x="110.9" y="6.8">2</text>
<text x="180" y="6.8">3</text>
<text x="249.2" y="6.8">4</text>
<text x="318.3" y="6.8">5</text>
<text x="4.2" y="41.9">A</text>
<text x="406" y="41.9">A</text>
<text x="4.2" y="111">B</text>
<text x="406" y="111">B</text>
<text x="4.2" y="180.2">C</text>
<text x="406" y="180.2">C</text>
<text x="4.2" y="249.3">D</text>
<text x="406" y="249.3">D</text>
<text x="41.7" y="287.6">1</text>
<text x="110.9" y="287.6">2</text>
<text x="180" y="287.6">3</text>
<text x="249.2" y="287.6">4</text>
<text x="318.3" y="287.6">5</text>
</g>
<g font-size="3.2" fill="#000080">
<text x="216.9" y="20.6">kf2510_3A</text>
<text x="21.6" y="30">KF2510-5A</text>
<text x="21.8" y="24.7">ENCA</text>
<text x="62.5" y="24.7">ENCB</text>
<text x="106.4" y="24.7">KF2510-8A</text>
<text x="225.4" y="30">AN_6</text>
<text x="229" y="56.4">AN_7</text>
<text x="18" y="77.6">DC1</text>
<text x="233.6" y="79.4">J12V1</text>
<text x="259.3" y="80.6">kf2510_3A</text>
<text x="105.9" y="86.4">L12V</text>
<text x="143.5" y="90">78L09U 78L09</text>
<text x="268.5" y="89.9">LMSW_1</text>
<text x="181.7" y="93.5">P2</text>
<text x="202.3" y="93.5">P3</text>
<text x="109.1" y="97">U1</text>
<text x="232.7" y="97">J5V1</text>
<text x="70.2" y="102.3">SERVO</text>
<text x="120.4" y="107.5">0.1u</text>
<text x="120.6" y="104.1">C10</text>
<text x="141.2" y="107.2">0.1u</text>
<text x="143" y="104.7">C11</text>
<text x="229.9" y="105.8">J12V2</text>
<text x="259.3" y="105.3">kf2510_3A</text>
<text x="104.5" y="112.8">R15</text>
<text x="29.8" y="114.7">C1</text>
<text x="36.8" y="114.6">C3</text>
<text x="43.9" y="114.6">C5</text>
<text x="50.9" y="114.6">C9</text>
<text x="104.5" y="116">10k</text>
<text x="136.4" y="114.7">C0603</text>
<text x="268.5" y="114.6">LMSW_2</text>
<text x="15.6" y="121.7">C2</text>
<text x="231" y="121.7">J5V2</text>
<text x="11.3" y="127">100uF</text>
<text x="24.6" y="130.5">10uF</text>
<text x="46.6" y="134">470uF</text>
<text x="77.1" y="155.2">UX</text>
<text x="211.9" y="153.3">H5</text>
<text x="243.2" y="153.3">J2</text>
<text x="272.8" y="153.3">H4</text>
<text x="228.5" y="156.9">Arduino_Nano_Header</text>
<text x="121.1" y="179.9" transform="rotate(-90 121.1 179.9)">MOTOR_X</text>
<text x="55.8" y="191.1">A4988</text>
<text x="162" y="199.3">OLED</text>
<text x="80.7" y="204.6">UY</text>
<text x="122.9" y="229.2" transform="rotate(-90 122.9 229.2)">MOTOR_Y</text>
<text x="57.6" y="240.5">A4988</text>
<text x="79" y="246.9">UZ</text>
<text x="122.9" y="271.6" transform="rotate(-90 122.9 271.6)">MOTOR_Z</text>
<text x="57.6" y="282.8">A4988</text>
</g>
<g font-size="3.2" fill="#00f">
<text x="216.6" y="24.9">1</text>
<text x="216.6" y="28.5">2</text>
<text x="220.1" y="26.7">1</text>
<text x="24.4" y="32.8" transform="rotate(-90 24.4 32.8)">1</text>
<text x="28" y="32.8" transform="rotate(-90 28 32.8)">2</text>
<text x="31.5" y="32.8" transform="rotate(-90 31.5 32.8)">3</text>
<text x="35" y="32.8" transform="rotate(-90 35 32.8)">4</text>
<text x="38.6" y="32.8" transform="rotate(-90 38.6 32.8)">5</text>
<text x="66.8" y="32.8" transform="rotate(-90 66.8 32.8)">1</text>
<text x="70.3" y="32.8" transform="rotate(-90 70.3 32.8)">2</text>
<text x="73.8" y="32.8" transform="rotate(-90 73.8 32.8)">3</text>
<text x="77.4" y="32.8" transform="rotate(-90 77.4 32.8)">4</text>
<text x="80.9" y="32.8" transform="rotate(-90 80.9 32.8)">5</text>
<text x="102.1" y="32.8" transform="rotate(-90 102.1 32.8)">1</text>
<text x="105.6" y="32.8" transform="rotate(-90 105.6 32.8)">2</text>
<text x="109.1" y="32.8" transform="rotate(-90 109.1 32.8)">3</text>
<text x="112.6" y="32.8" transform="rotate(-90 112.6 32.8)">4</text>
<text x="116.2" y="32.8" transform="rotate(-90 116.2 32.8)">5</text>
<text x="119.7" y="32.8" transform="rotate(-90 119.7 32.8)">6</text>
<text x="123.2" y="32.8" transform="rotate(-90 123.2 32.8)">7</text>
<text x="126.8" y="32.8" transform="rotate(-90 126.8 32.8)">8</text>
<text x="216.6" y="32">3</text>
<text x="220.1" y="30.2">2</text>
<text x="220.1" y="33.8">3</text>
<text x="22.7" y="36.3" transform="rotate(-90 22.7 36.3)">1</text>
<text x="26.2" y="36.3" transform="rotate(-90 26.2 36.3)">2</text>
<text x="29.7" y="36.3" transform="rotate(-90 29.7 36.3)">3</text>
<text x="33.3" y="36.3" transform="rotate(-90 33.3 36.3)">4</text>
<text x="36.8" y="36.3" transform="rotate(-90 36.8 36.3)">5</text>
<text x="65" y="36.3" transform="rotate(-90 65 36.3)">1</text>
<text x="68.5" y="36.3" transform="rotate(-90 68.5 36.3)">2</text>
<text x="72.1" y="36.3" transform="rotate(-90 72.1 36.3)">3</text>
<text x="75.6" y="36.3" transform="rotate(-90 75.6 36.3)">4</text>
<text x="79.1" y="36.3" transform="rotate(-90 79.1 36.3)">5</text>
<text x="100.3" y="36.3" transform="rotate(-90 100.3 36.3)">1</text>
<text x="103.8" y="36.3" transform="rotate(-90 103.8 36.3)">2</text>
<text x="107.4" y="36.3" transform="rotate(-90 107.4 36.3)">3</text>
<text x="110.9" y="36.3" transform="rotate(-90 110.9 36.3)">4</text>
<text x="114.4" y="36.3" transform="rotate(-90 114.4 36.3)">5</text>
<text x="117.9" y="36.3" transform="rotate(-90 117.9 36.3)">6</text>
<text x="121.5" y="36.3" transform="rotate(-90 121.5 36.3)">7</text>
<text x="125" y="36.3" transform="rotate(-90 125 36.3)">8</text>
<text x="218.4" y="49.6">1</text>
<text x="218.4" y="53.2">2</text>
<text x="221.9" y="51.4">1</text>
<text x="218.4" y="56.7">3</text>
<text x="221.9" y="54.9">2</text>
<text x="221.9" y="58.5">3</text>
<text x="66.9" y="79.6">3</text>
<text x="71.4" y="81">SIG</text>
<text x="66.9" y="86.7">2</text>
<text x="71.4" y="88.1">VCC</text>
<text x="259" y="84.9">1</text>
<text x="259" y="88.4">2</text>
<text x="262.5" y="86.7">1</text>
<text x="66.9" y="93.7">1</text>
<text x="71.4" y="95.1">GND</text>
<text x="130.3" y="94.5" transform="rotate(-90 130.3 94.5)">3</text>
<text x="132" y="91" transform="rotate(-90 132 91)">IN</text>
<text x="137.3" y="94.5" transform="rotate(-90 137.3 94.5)">1</text>
<text x="139.1" y="91" transform="rotate(-90 139.1 91)">OUT</text>
<text x="259" y="92">3</text>
<text x="262.5" y="90.2">2</text>
<text x="262.5" y="93.7">3</text>
<text x="259" y="109.6">1</text>
<text x="259" y="113.1">2</text>
<text x="262.5" y="111.4">1</text>
<text x="259" y="116.7">3</text>
<text x="262.5" y="114.9">2</text>
<text x="262.5" y="118.4">3</text>
<text x="59.8" y="159">1</text>
<text x="64.3" y="160.4">/EN</text>
<text x="85.4" y="160.4">VMOT</text>
<text x="97.1" y="159">16</text>
<text x="59.8" y="162.5">2</text>
<text x="59.8" y="166.1">3</text>
<text x="64.3" y="163.9">MS1</text>
<text x="64.3" y="167.5">MS2</text>
<text x="87.4" y="163.9">GND</text>
<text x="90.5" y="167.5">2B</text>
<text x="97.1" y="162.5">15</text>
<text x="97.1" y="166.1">14</text>
<text x="105.7" y="166.1">1</text>
<text x="110.2" y="167.5">1</text>
<text x="59.8" y="169.6">4</text>
<text x="59.8" y="173.1">5</text>
<text x="64.3" y="171">MS3</text>
<text x="90.5" y="171">2A</text>
<text x="97.1" y="169.6">13</text>
<text x="97.1" y="173.1">12</text>
<text x="105.7" y="169.6">2</text>
<text x="105.7" y="173.1">3</text>
<text x="110.2" y="171">2</text>
<text x="59.8" y="176.6">6</text>
<text x="64.3" y="174.5">/RST</text>
<text x="64.3" y="178">/SLP</text>
<text x="90.5" y="178">1B</text>
<text x="90.5" y="174.5">1A</text>
<text x="97.1" y="176.6">11</text>
<text x="105.7" y="176.6">4</text>
<text x="110.2" y="174.5">3</text>
<text x="110.2" y="178">4</text>
<text x="59.8" y="180.2">7</text>
<text x="59.8" y="183.7">8</text>
<text x="64.3" y="181.6">STEP</text>
<text x="64.3" y="185.1">DIR</text>
<text x="87.4" y="185.1">GND</text>
<text x="87.6" y="181.6">VDD</text>
<text x="97.1" y="180.2">10</text>
<text x="97.1" y="183.7">9</text>
<text x="61.6" y="208.4">1</text>
<text x="66.1" y="209.8">/EN</text>
<text x="87.1" y="209.8">VMOT</text>
<text x="98.9" y="208.4">16</text>
<text x="156.8" y="204.9">1</text>
<text x="156.8" y="208.4">2</text>
<text x="161.3" y="206.3">VCC</text>
<text x="161.3" y="209.8">GND</text>
<text x="61.6" y="211.9">2</text>
<text x="61.6" y="215.4">3</text>
<text x="66.1" y="213.3">MS1</text>
<text x="89.1" y="213.3">GND</text>
<text x="98.9" y="211.9">15</text>
<text x="98.9" y="215.4">14</text>
<text x="107.5" y="215.4">1</text>
<text x="156.8" y="211.9">3</text>
<text x="156.8" y="215.4">4</text>
<text x="161.3" y="213.3">SCL</text>
<text x="61.6" y="219">4</text>
<text x="66.1" y="216.9">MS2</text>
<text x="66.1" y="220.4">MS3</text>
<text x="92.2" y="216.9">2B</text>
<text x="92.2" y="220.4">2A</text>
<text x="98.9" y="219">13</text>
<text x="107.5" y="219">2</text>
<text x="111.9" y="216.9">1</text>
<text x="111.9" y="220.4">2</text>
<text x="161.3" y="216.9">SDA</text>
<text x="61.6" y="222.5">5</text>
<text x="61.6" y="226">6</text>
<text x="66.1" y="223.9">/RST</text>
<text x="66.1" y="227.4">/SLP</text>
<text x="92.2" y="227.4">1B</text>
<text x="92.2" y="223.9">1A</text>
<text x="98.9" y="222.5">12</text>
<text x="98.9" y="226">11</text>
<text x="107.5" y="222.5">3</text>
<text x="107.5" y="226">4</text>
<text x="111.9" y="223.9">3</text>
<text x="111.9" y="227.4">4</text>
<text x="61.6" y="229.6">7</text>
<text x="61.6" y="233.1">8</text>
<text x="66.1" y="231">STEP</text>
<text x="89.4" y="231">VDD</text>
<text x="98.9" y="229.6">10</text>
<text x="98.9" y="233.1">9</text>
<text x="66.1" y="234.5">DIR</text>
<text x="89.1" y="234.5">GND</text>
<text x="61.6" y="250.7">1</text>
<text x="98.9" y="250.7">16</text>
<text x="61.6" y="254.2">2</text>
<text x="61.6" y="257.8">3</text>
<text x="66.1" y="252.1">/EN</text>
<text x="66.1" y="255.7">MS1</text>
<text x="87.1" y="252.1">VMOT</text>
<text x="89.1" y="255.7">GND</text>
<text x="98.9" y="254.2">15</text>
<text x="98.9" y="257.8">14</text>
<text x="107.5" y="257.8">1</text>
<text x="61.6" y="261.3">4</text>
<text x="66.1" y="259.2">MS2</text>
<text x="66.1" y="262.7">MS3</text>
<text x="92.2" y="259.2">2B</text>
<text x="92.2" y="262.7">2A</text>
<text x="98.9" y="261.3">13</text>
<text x="107.5" y="261.3">2</text>
<text x="111.9" y="259.2">1</text>
<text x="111.9" y="262.7">2</text>
<text x="61.6" y="264.8">5</text>
<text x="61.6" y="268.4">6</text>
<text x="66.1" y="266.2">/RST</text>
<text x="66.1" y="269.8">/SLP</text>
<text x="92.2" y="269.8">1B</text>
<text x="92.2" y="266.2">1A</text>
<text x="98.9" y="264.8">12</text>
<text x="98.9" y="268.4">11</text>
<text x="107.5" y="264.8">3</text>
<text x="107.5" y="268.4">4</text>
<text x="111.9" y="266.2">3</text>
<text x="111.9" y="269.8">4</text>
<text x="61.6" y="271.9">7</text>
<text x="61.6" y="275.4">8</text>
<text x="66.1" y="273.3">STEP</text>
<text x="89.4" y="273.3">VDD</text>
<text x="98.9" y="271.9">10</text>
<text x="98.9" y="275.4">9</text>
<text x="66.1" y="276.8">DIR</text>
<text x="89.1" y="276.8">GND</text>
</g>
<g font-size="3.2">
<text x="24.8" y="81.4">1</text>
<text x="24.8" y="84.9">3</text>
<text x="24.8" y="88.4">2</text>
<text x="133.8" y="94.5" transform="rotate(-90 133.8 94.5)">2</text>
<text x="135.6" y="91" transform="rotate(-90 135.6 91)">GND</text>
<text x="212" y="162.5">1</text>
<text x="212" y="166.1">2</text>
<text x="274.8" y="162.5">1</text>
<text x="274.8" y="166.1">2</text>
<text x="212" y="169.6">3</text>
<text x="212" y="173.1">4</text>
<text x="274.8" y="169.6">3</text>
<text x="274.8" y="173.1">4</text>
<text x="212" y="176.6">5</text>
<text x="274.8" y="176.6">5</text>
<text x="212" y="180.2">6</text>
<text x="212" y="183.7">7</text>
<text x="274.8" y="180.2">6</text>
<text x="274.8" y="183.7">7</text>
<text x="212" y="187.2">8</text>
<text x="212" y="190.7">9</text>
<text x="274.8" y="187.2">8</text>
<text x="274.8" y="190.7">9</text>
<text x="210" y="194.3">10</text>
<text x="210" y="197.8">11</text>
<text x="274.8" y="194.3">10</text>
<text x="274.8" y="197.8">11</text>
<text x="210" y="201.3">12</text>
<text x="274.8" y="201.3">12</text>
<text x="210" y="204.9">13</text>
<text x="210" y="208.4">14</text>
<text x="274.8" y="204.9">13</text>
<text x="274.8" y="208.4">14</text>
<text x="209.9" y="212.3">15</text>
<text x="274.9" y="212.3">15</text>
</g>
<g font-size="3.2" fill="#8d2323">
<text x="221.7" y="160.8">1</text>
<text x="265" y="160.8">30</text>
<text x="221.7" y="164.3">2</text>
<text x="221.7" y="167.8">3</text>
<text x="226.9" y="162.2">D1/TX</text>
<text x="226.9" y="165.7">D0/RX</text>
<text x="254.6" y="165.7">GND</text>
<text x="256" y="162.2">VIN</text>
<text x="265" y="167.8">28</text>
<text x="265" y="164.3">29</text>
<text x="221.7" y="171.3">4</text>
<text x="226.9" y="169.2">RESET</text>
<text x="226.9" y="172.8">GND</text>
<text x="251.5" y="169.2">RESET</text>
<text x="257.7" y="172.8">5V</text>
<text x="265" y="171.3">27</text>
<text x="221.7" y="174.9">5</text>
<text x="221.7" y="178.4">6</text>
<text x="226.9" y="176.3">D2/INT0</text>
<text x="226.9" y="179.8">D3/INT1</text>
<text x="257.7" y="179.8">A6</text>
<text x="257.7" y="176.3">A7</text>
<text x="265" y="178.4">25</text>
<text x="265" y="174.9">26</text>
<text x="221.7" y="181.9">7</text>
<text x="221.7" y="185.5">8</text>
<text x="226.9" y="183.3">D4/T0</text>
<text x="257.7" y="183.3">A5</text>
<text x="265" y="185.5">23</text>
<text x="265" y="181.9">24</text>
<text x="221.7" y="189">9</text>
<text x="226.9" y="186.9">D5/T1</text>
<text x="226.9" y="190.4">D6/AIN0</text>
<text x="257.7" y="190.4">A3</text>
<text x="257.7" y="186.9">A4</text>
<text x="265" y="189">22</text>
<text x="219.7" y="192.5">10</text>
<text x="219.7" y="196">11</text>
<text x="226.9" y="193.9">D7/AIN1</text>
<text x="226.9" y="197.4">D8/ICP</text>
<text x="257.7" y="197.4">A1</text>
<text x="257.7" y="193.9">A2</text>
<text x="265" y="196">20</text>
<text x="265" y="192.5">21</text>
<text x="219.7" y="199.6">12</text>
<text x="219.7" y="203.1">13</text>
<text x="226.9" y="201">D9/0C1</text>
<text x="257.7" y="201">A0</text>
<text x="265" y="203.1">18</text>
<text x="265" y="199.6">19</text>
<text x="219.7" y="206.6">14</text>
<text x="226.9" y="204.5">D10</text>
<text x="226.9" y="208">D11/MOSI</text>
<text x="253.7" y="204.5">AREF</text>
<text x="255.7" y="208">3V3</text>
<text x="265" y="206.6">17</text>
<text x="219.7" y="210.1">15</text>
<text x="226.9" y="211.6">D12/MISO</text>
<text x="247.4" y="211.6">SCK/D13</text>
<text x="265" y="210.1">16</text>
</g>
</svg>
